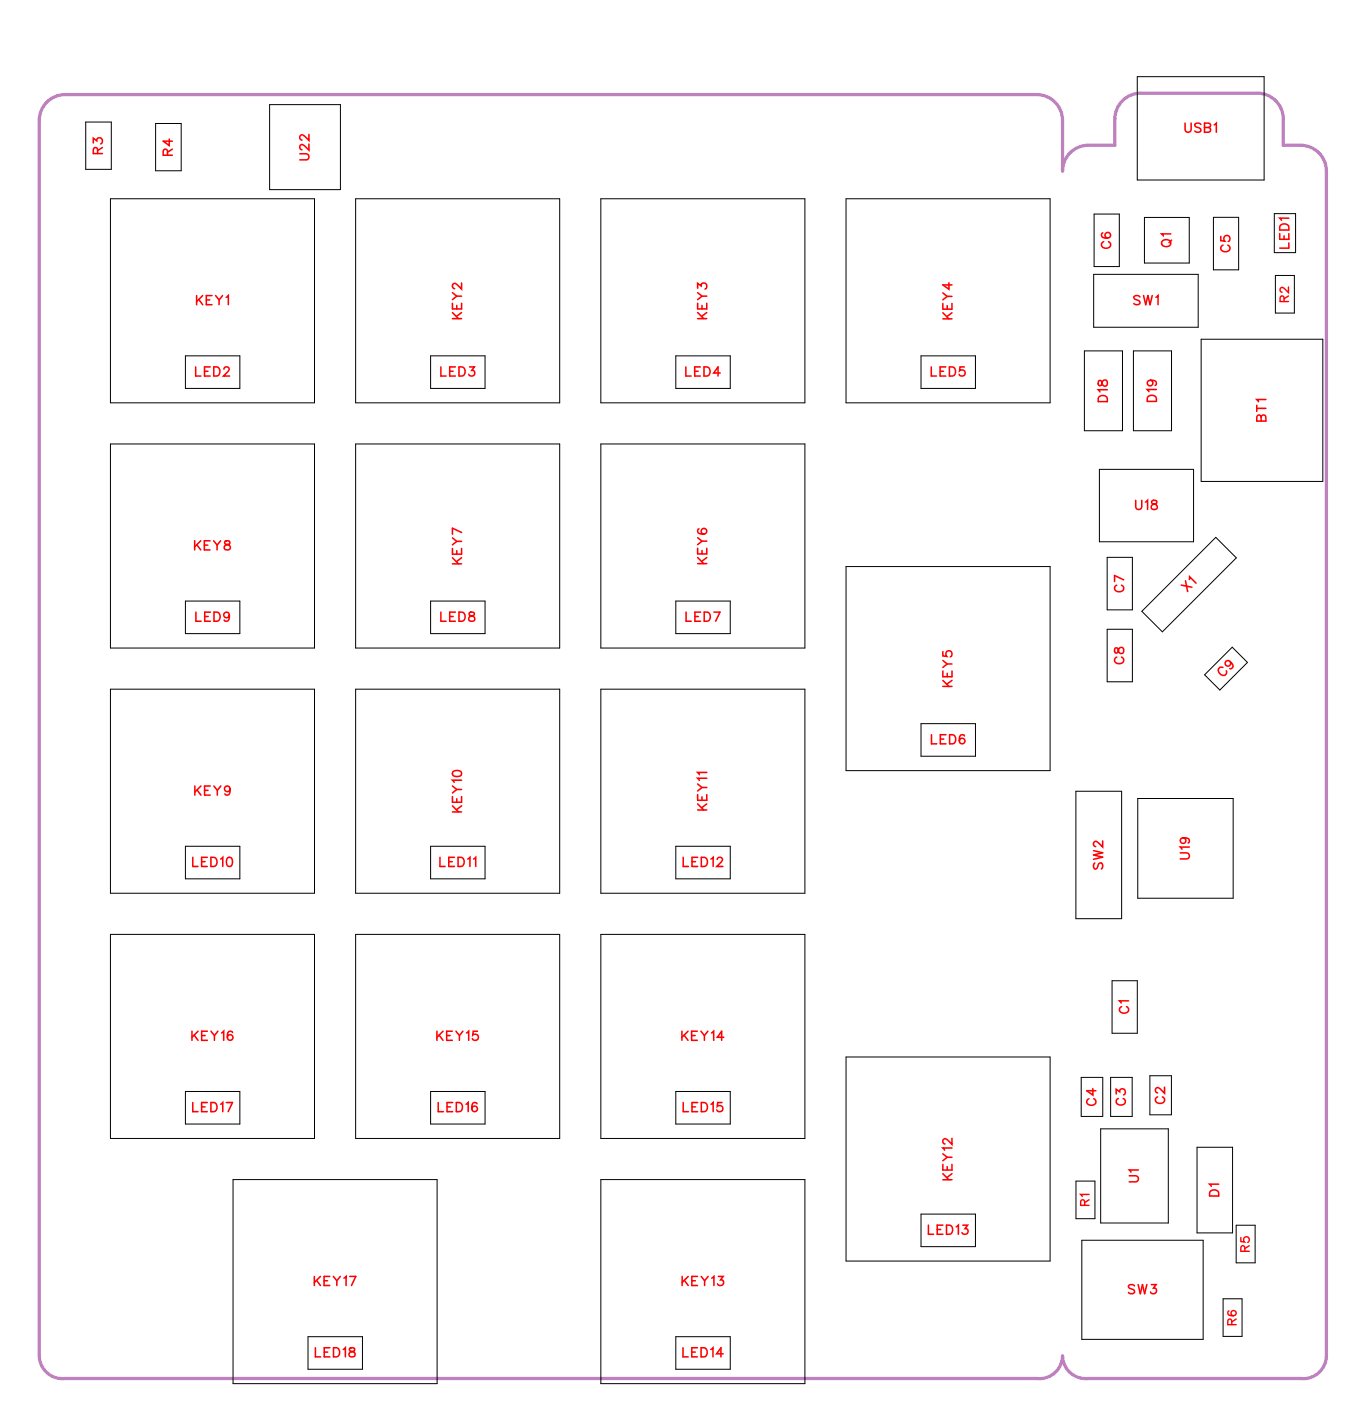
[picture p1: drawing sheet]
<svg xmlns="http://www.w3.org/2000/svg" width="105mm" height="109mm" viewBox="0 0 105 109" stroke-linecap="round" stroke-linejoin="round" font-family="sans-serif">
<path d="M3.6 7.9l.4-.3 .5-.2 .6-.1h75.5a2 2 0 0 1 1.9 2l.1 4a2 2 0 0 1 2-2h2v-2.1a2 2 0 0 1 2-2h9.1a2 2 0 0 1 2 2v2.1h1.4a2 2 0 0 1 1.9 2l.1 92a1.79 1.79 0 0 1-2.1 1.8h-16.4a1.8 1.8 0 0 1-2.1-1.8 1.79 1.79 0 0 1-2 1.8h-75.4a1.8 1.8 0 0 1-2-1.8v-96v-.5l.2-.5z" fill="none" stroke="#bf80bf" stroke-width=".25"/>
<g fill="none" stroke="#000" stroke-width=".08">
<path d="M6.7 9.5h1.9v3.7h-1.9zM8.6 15.4h15.8v15.9h-15.8zM12.1 9.6h2v3.7h-2zM20.9 8.1h5.5v6.6h-5.5zM27.6 15.4h15.9v15.9h-15.9zM46.7 15.4h15.8v15.9h-15.8zM65.7 15.4h15.9v15.9h-15.9zM85 16.6h2v4.1h-2zM88.4 6h9.8v8h-9.8zM88.9 16.9h3.5v3.5h-3.5zM94.3 16.9h1.9v4.1h-1.9zM99 16.6h1.7v3h-1.7z"/>
<path d="M8.6 34.5h15.8v15.8h-15.8zM14.4 27.6h4.2v2.6h-4.2zM27.6 34.5h15.9v15.8h-15.9zM33.5 27.6h4.2v2.6h-4.2zM46.7 34.5h15.8v15.8h-15.8zM52.5 27.6h4.2v2.6h-4.2zM71.6 27.6h4.2v2.6h-4.2zM84.2 27.3h3v6.2h-3zM85 21.3h8.1v4.1h-8.1zM85.4 36.5h7.3v5.6h-7.3zM88.1 27.3h2.9v6.2h-2.9zM93.3 26.4h9.5v11h-9.5z"/>
<path d="M99.1 21.4h1.5v2.9h-1.5zM8.6 53.5h15.8v15.9h-15.8zM14.4 46.7h4.2v2.5h-4.2zM27.6 53.5h15.9v15.9h-15.9zM33.5 46.7h4.2v2.5h-4.2zM46.7 53.5h15.8v15.9h-15.8zM52.5 46.7h4.2v2.5h-4.2zM65.7 44h15.9v15.9h-15.9zM71.6 56.2h4.2v2.6h-4.2zM86 48.9h2v4.1h-2zM86 43.3h2v4.1h-2zM88.7 47.5l5.8-5.8 1.6 1.6-5.8 5.8z"/>
<path d="M95.7 50.3l1.2 1.2-2.1 2.1-1.2-1.2zM8.6 72.6h15.8v15.8h-15.8zM14.4 65.7h4.2v2.6h-4.2zM27.6 72.6h15.9v15.8h-15.9zM33.5 65.7h4.2v2.6h-4.2zM46.7 72.6h15.8v15.8h-15.8zM52.5 65.7h4.2v2.6h-4.2zM83.6 61.5h3.5v9.9h-3.5zM86.4 76.2h2v4.1h-2zM88.4 62h7.4v7.8h-7.4zM14.4 84.8h4.2v2.5h-4.2zM18.1 91.6h15.9v15.9h-15.9z"/>
<path d="M33.5 84.8h4.2v2.5h-4.2zM46.7 91.6h15.8v15.9h-15.8zM52.5 84.8h4.2v2.5h-4.2zM65.7 82.1h15.9v15.9h-15.9zM71.6 94.3h4.2v2.6h-4.2zM83.6 91.8h1.5v2.9h-1.5zM84 83.7h1.7v3h-1.7zM84 96.4h9.5v7.7h-9.5zM85.5 87.7h5.3v7.3h-5.3zM86.3 83.7h1.7v3h-1.7zM89.3 83.6h1.7v3h-1.7zM93 89.1h2.8v6.7h-2.8z"/>
<path d="M96 95.2h1.5v2.9h-1.5zM23.9 103.8h4.3v2.6h-4.3zM52.5 103.8h4.2v2.6h-4.2zM95 100.9h1.5v2.9h-1.5z"/>
</g>
<g fill="none" stroke="#f00" stroke-width=".12">
<path d="M7.2 11.1v-.4l.3 .2a.24 .24 0 0 1 .4-.1 .24 .24 0 0 1-.1 .4M7.6 11.9v-.4h-.2l-.2 .1v.3h.8M8 11.5l-.4 .2M13 12.1v-.4l-.2-.1-.1 .2v.3h.7M13.2 10.8v.5l-.5-.3h.7M13.4 11.6l-.4 .2M23.3 11.9h.5l.2 .3-.1 .2h-.6M24 11.2v.5l-.3-.4-.3-.1-.1 .2v.1l.2 .1M24 10.4v.5l-.3-.3-.3-.1-.1 .1v.1l.2 .2M85.7 18.1h-.1a.35 .35 0 0 0 .3 .4 .35 .35 0 0 0 .4-.2 .22 .22 0 0 0-.2-.2 .22 .22 0 0 0-.3 .2 .22 .22 0 0 0 .2 .2M85.7 18.8a.26 .26 0 0 0-.1 .3 .26 .26 0 0 0 .2 .2h.2a.26 .26 0 0 0 .3-.2 .26 .26 0 0 0-.2-.3M90.3 18.7a.35 .35 0 0 1 .5-.1 .35 .35 0 0 1 .1 .4 .33 .33 0 0 1-.4 .2 .33 .33 0 0 1-.2-.5z"/>
<path d="M91 18.2h-.8l.2 .1M91 18.7l-.2 .2M92.1 9.6v.5l.2 .2 .2-.1v-.6M93.3 9.7l-.2-.1-.3 .1 .1 .1 .4 .2v.2l-.2 .1-.3-.1M93.6 9.9l.4 .1 .1 .1-.2 .2h-.3v-.7h.4v.2l-.1 .1M94.3 9.7l.2-.1v.7M94.8 18.4v.3h.4a.25 .25 0 0 1-.1-.3 .25 .25 0 0 1 .4 0 .25 .25 0 0 1-.1 .4M95 19a.26 .26 0 0 0-.2 .3 .26 .26 0 0 0 .3 .3h.2a.26 .26 0 0 0 .3-.3 .26 .26 0 0 0-.2-.3M99.4 18.2v.4h.7v-.4M99.5 17.5a.39 .39 0 0 1 .6 .1v.3h-.7zM99.8 18.3v.3M100.1 16.9h-.7l.2 .2"/>
<path d="M100.1 18.9v.4h-.7M15.2 28.5v.7h.4M15.3 23v.7M15.4 23.3l.3 .4M15.7 23l-.4 .4M15.9 28.8h.3M16 23.3h.3M16.3 28.5h-.4v.7h.4M16.5 23h-.5v.7h.5M16.6 28.5h.2a.38 .38 0 0 1 .3 .4 .38 .38 0 0 1-.3 .3h-.2zM16.8 23l.2 .3v.4M17.3 23l-.3 .3"/>
<path d="M17.4 28.7l.1-.2h.2l.1 .1-.1 .3-.3 .3h.4M17.6 23.1l.1-.1v.7M34.3 28.5v.7h.4M34.9 28.8h.3M35.2 24.8h.7M35.2 24.3l.4 .5M35.2 23.6v.4h.7v-.4M35.2 22.7l.3 .3M35.4 28.5h-.5v.7h.5M35.5 23.7v.3M35.7 28.5h.2a.38 .38 0 0 1 .2 .4 .38 .38 0 0 1-.2 .3h-.2zM35.9 23h-.4l-.3 .3"/>
<path d="M35.9 22v.5l-.4-.4-.2-.1-.1 .2v.1l.1 .1M35.9 24.3l-.4 .3M36.5 28.5h.4l-.2 .3a.24 .24 0 0 1 .1 .4 .24 .24 0 0 1-.4-.1M53.3 28.5v.7h.4M54 28.8h.2M54.2 22.4v-.4l.3 .2a.24 .24 0 0 1 .4-.2 .25 .25 0 0 1-.1 .5M54.2 24.8h.7M54.2 23.6v.4h.7v-.4M54.2 24.3l.5 .5M54.2 22.7l.3 .3M54.4 28.5h-.4v.7h.4M54.5 23.7v.3"/>
<path d="M54.7 28.5h.2a.38 .38 0 0 1 .3 .4 .38 .38 0 0 1-.3 .3h-.2zM54.9 23h-.4l-.3 .3M54.9 24.3l-.4 .3M56 29h-.6l.4-.5v.7M72.4 28.5v.7h.4M73 28.8h.3M73.3 24.8h.7M73.3 24.3l.4 .5M73.3 23.6v.4h.7v-.4M73.3 22.8l.3 .2M73.5 28.5h-.5v.7h.5M73.6 23.7v.3"/>
<path d="M73.7 22v.5l-.4-.4h.7M73.8 28.5h.2a.38 .38 0 0 1 .2 .4 .38 .38 0 0 1-.2 .3h-.2zM74 23h-.4l-.3 .3M74 24.3l-.4 .3M74.9 28.5h-.3l-.1 .3a.25 .25 0 0 1 .4 0 .25 .25 0 0 1 0 .4 .25 .25 0 0 1-.4-.1M85.4 29.6v.3l.1 .1 .3-.5a.24 .24 0 0 1 .2 .3 .24 .24 0 0 1-.2 .2l-.1-.1-.1-.3zM85.4 30.8l.2-.1 .3 .1 .1 .4h-.7zM86 30.3h-.7l.2 .1M88.2 38.9v.5l.2 .2 .3-.1v-.6M88.6 23.1l-.2-.1-.3 .1 .1 .1 .4 .3v.1l-.2 .1-.3-.1M88.8 23l.2 .7 .2-.7 .2 .7 .1-.7M89 39l.2-.1v.7"/>
<path d="M89.2 30.8l.2-.1 .3 .1 .1 .4h-.7zM89.4 29.5a.22 .22 0 0 1 .2 .3 .22 .22 0 0 1-.4 .1 .22 .22 0 0 1 0-.3l.2-.1a.34 .34 0 0 1 .4 .3l-.1 .1M89.5 38.9v.2l.3 .1 .1 .1a.24 .24 0 0 1-.2 .3 .24 .24 0 0 1-.3-.3l.5-.3-.1-.1zM89.8 23.1l.2-.1v.7M89.8 30.3h-.7l.2 .1M97.6 31.7h.7M97.6 31.5v.5M98 32.4l-.2-.2-.1 .1-.1 .4h.7v-.3l-.1-.2-.2 .1v.4M98.3 31h-.7l.2 .2M15.1 42v.7M15.2 47.6v.7h.4M15.3 42.3l.3 .4"/>
<path d="M15.6 42l-.5 .5M15.9 42.4h.2M15.9 47.9h.3M16.3 42h-.4v.7h.4M16.3 47.6h-.4v.7h.4M16.6 42l.3 .4v.3M16.6 47.6h.3a.38 .38 0 0 1 .2 .3 .38 .38 0 0 1-.2 .4h-.3zM17.1 42l-.2 .4M17.5 42v.2l.3 .2 .1 .1a.24 .24 0 0 1-.2 .2 .24 .24 0 0 1-.3-.2l.5-.3-.1-.2zM17.8 47.8a.22 .22 0 0 1-.3 .2 .22 .22 0 0 1-.1-.4 .22 .22 0 0 1 .4 .1v.1a.34 .34 0 0 1-.3 .5l-.1-.1M34.3 47.6v.7h.4M34.9 47.9h.3"/>
<path d="M35.2 42.6v.4h.7v-.4M35.2 43.8h.7M35.2 43.3l.4 .5M35.2 41.8l.3 .3M35.2 60l.3-.1a.3 .3 0 0 1 .4 .2 .38 .38 0 0 1-.4 .2 .38 .38 0 0 1-.3-.2zM35.4 47.6h-.5v.7h.5M35.5 42.8v.2M35.7 47.6h.2a.38 .38 0 0 1 .2 .3 .38 .38 0 0 1-.2 .4h-.2zM35.9 42.1h-.4l-.3 .2M35.9 41.4l-.7-.4v.5M35.9 43.3l-.4 .3M36.5 47.6v.2l.3 .1 .1 .1a.24 .24 0 0 1-.2 .3 .24 .24 0 0 1-.3-.3l.5-.3-.1-.1z"/>
<path d="M53.3 47.6v.7h.4M54 47.9h.3M54.2 43.8h.7M54.2 42.6v.4h.7v-.4M54.2 43.3l.5 .5M54.2 41.8l.3 .2M54.3 41.1h-.1a.35 .35 0 0 0 .3 .4 .35 .35 0 0 0 .4-.2 .22 .22 0 0 0-.2-.2 .22 .22 0 0 0-.2 .2 .22 .22 0 0 0 .2 .2M54.4 47.6h-.4v.7h.4M54.5 42.8v.2M54.7 47.6h.2a.38 .38 0 0 1 .3 .3 .38 .38 0 0 1-.3 .4h-.2zM54.9 42h-.4l-.3 .3M54.9 43.3l-.4 .3"/>
<path d="M55.5 47.6h.4l-.3 .7M72.4 57.1v.7h.4M73.1 57.4h.2M73.3 50.6v.4h.3a.25 .25 0 0 1-.1-.4 .25 .25 0 0 1 .4 .1 .25 .25 0 0 1-.1 .3M73.3 52.1v.5h.7v-.5M73.3 53.3h.7M73.3 52.9l.4 .4M73.3 51.3l.3 .3M73.5 57.1h-.4v.7h.4M73.6 52.3v.3M73.8 57.1h.2a.38 .38 0 0 1 .3 .3 .38 .38 0 0 1-.3 .4h-.2zM74 51.6h-.4l-.3 .3"/>
<path d="M74 52.9l-.4 .3M74.9 57.2v-.1a.35 .35 0 0 0-.4 .3 .35 .35 0 0 0 .2 .4 .22 .22 0 0 0 .3-.2 .22 .22 0 0 0-.2-.2 .22 .22 0 0 0-.3 .2M86.6 50.4v.3h.2l.3-.4a.24 .24 0 0 1 .2 .2 .24 .24 0 0 1-.2 .3l-.2-.1-.1-.3zM86.8 51.1a.26 .26 0 0 0-.2 .2 .26 .26 0 0 0 .3 .3h.1a.26 .26 0 0 0 .3-.3 .26 .26 0 0 0-.2-.2M86.8 45.5a.26 .26 0 0 0-.2 .3 .26 .26 0 0 0 .3 .2h.1a.26 .26 0 0 0 .3-.2 .26 .26 0 0 0-.2-.3M87.3 45l-.7-.3v.5M91.8 45.5l.8 .1M92.1 45.1l.2 .9M92.4 45v-.2l.5 .5M95 51.9a.26 .26 0 0 0-.3 0 .26 .26 0 0 0 0 .4l.1 .1a.26 .26 0 0 0 .4 0 .26 .26 0 0 0 .1-.3M95.6 51.4a.22 .22 0 0 1-.1 .3 .22 .22 0 0 1-.3-.1 .22 .22 0 0 1 .2-.3l.2 .1a.34 .34 0 0 1 .1 .5h-.2M15 66.6v.7h.4"/>
<path d="M15.1 61.1v.7M15.3 61.4l.3 .4M15.6 61.1l-.5 .4M15.7 66.9h.2M15.9 61.4h.3M16.1 66.6h-.4v.7h.4M16.3 61.1h-.4v.7h.4M16.4 66.6h.2a.38 .38 0 0 1 .3 .4 .38 .38 0 0 1-.3 .3h-.2zM16.6 61.1l.3 .3v.4M17.1 66.7l.2-.1v.7M17.2 61.1l-.3 .3M17.7 66.6h.1a.37 .37 0 0 1 .3 .4 .37 .37 0 0 1-.3 .3 .45 .45 0 0 1-.1-.7z"/>
<path d="M17.9 61.3a.22 .22 0 0 1-.3 .2 .22 .22 0 0 1-.1-.4 .22 .22 0 0 1 .3 .1l.1 .1a.34 .34 0 0 1-.3 .5l-.1-.1M34.2 66.6v.7h.4M34.9 66.9h.2M35.2 61.9v.4h.7v-.4M35.2 63.1h.7M35.2 62.6l.4 .5M35.2 61.1l.3 .2M35.3 66.6h-.4v.7h.4M35.5 62.1v.2M35.6 66.6h.2a.38 .38 0 0 1 .3 .4 .38 .38 0 0 1-.3 .3h-.2zM35.9 61.3h-.4l-.3 .3M35.9 60.6h-.7l.1 .2"/>
<path d="M35.9 62.6l-.4 .3M36.3 66.7l.2-.1v.7M36.8 66.7l.2-.1v.7M53.1 66.6v.7h.4M53.8 66.9h.2M54.2 61.7v.5h.7v-.5M54.2 62.9h.7M54.2 62.5l.5 .4M54.2 60.9l.3 .3M54.2 66.6h-.4v.7h.4M54.5 66.6h.2a.38 .38 0 0 1 .3 .4 .38 .38 0 0 1-.3 .3h-.2zM54.5 61.9v.3"/>
<path d="M54.9 61.2h-.4l-.3 .3M54.9 60.5h-.7l.1 .1M54.9 60h-.7l.1 .2M54.9 62.5l-.4 .3M55.2 66.7l.2-.1v.7M55.7 66.8l.2-.2h.1l.1 .1-.1 .3-.3 .3h.5M85 66.1l.7 .2-.7 .1 .7 .2-.7 .2M85.1 67l-.1 .2 .1 .3 .1-.1 .2-.3 .2-.1 .1 .2-.1 .3M85.7 65.3v.5l-.4-.3-.2-.1-.1 .1v.1l.1 .2M87.1 78.2a.26 .26 0 0 0-.1 .3 .26 .26 0 0 0 .2 .2h.2a.26 .26 0 0 0 .3-.2 .26 .26 0 0 0-.2-.3M87.7 77.8h-.7l.1 .1M91.7 66.3h.5l.2 .2-.1 .2h-.6"/>
<path d="M91.9 65.1a.22 .22 0 0 1 .2 .3 .22 .22 0 0 1-.3 .1 .22 .22 0 0 1 0-.4h.1a.34 .34 0 0 1 .5 .3l-.1 .1M92.4 65.8h-.7l.1 .2M14.9 80.1v.7M15 85.7v.7h.4M15.1 80.4l.3 .4M15.4 80.1l-.5 .5M15.7 86h.2M15.7 80.5h.2M16.1 85.7h-.4v.7h.4M16.1 80.1h-.4v.7h.4M16.4 85.7h.2a.38 .38 0 0 1 .3 .3 .38 .38 0 0 1-.3 .4h-.2zM16.4 80.1l.3 .4v.3"/>
<path d="M16.9 80.1l-.2 .4M17.1 85.8l.2-.1v.7M17.2 80.2l.2-.1v.7M17.6 85.7h.5l-.4 .7M18.1 80.2l-.1-.1a.35 .35 0 0 0-.4 .3 .35 .35 0 0 0 .3 .4 .22 .22 0 0 0 .2-.2 .22 .22 0 0 0-.2-.2 .22 .22 0 0 0-.2 .2M24.4 99.2v.7M24.6 99.5l.3 .4M24.9 99.2l-.5 .4M25.2 99.5h.2M25.6 99.2h-.4v.7h.4M25.9 99.2l.3 .3v.4M26.4 99.2l-.2 .3"/>
<path d="M26.7 99.3l.2-.1v.7M27.2 99.2h.4l-.3 .7M33.9 80.1v.7M34 85.7v.7h.4M34.1 80.4l.3 .4M34.4 80.1l-.5 .5M34.7 80.5h.3M34.7 86h.3M35.1 80.1h-.4v.7h.4M35.2 85.7h-.5v.7h.5M35.4 80.1l.3 .4v.3M35.5 85.7h.2a.38 .38 0 0 1 .2 .3 .38 .38 0 0 1-.2 .4h-.2z"/>
<path d="M36 80.1l-.3 .4M36.2 85.8l.2-.1v.7M36.2 80.2l.2-.1v.7M37.1 85.8l-.1-.1a.35 .35 0 0 0-.4 .2 .35 .35 0 0 0 .3 .5 .22 .22 0 0 0 .2-.2 .22 .22 0 0 0-.2-.3 .22 .22 0 0 0-.2 .2M37.1 80.1h-.3l-.1 .3a.25 .25 0 0 1 .4 0 .25 .25 0 0 1 0 .4 .25 .25 0 0 1-.4-.1M53 80.1v.7M53 99.2v.7M53.1 85.7v.7h.4M53.1 80.4l.4 .4M53.2 99.5l.3 .4M53.5 80.1l-.5 .5M53.5 99.2l-.5 .4"/>
<path d="M53.7 80.5h.3M53.8 99.5h.2M53.8 86h.2M54.2 80.1h-.5v.7h.5M54.2 99.2h-.4v.7h.4M54.2 85.7h-.4v.7h.4M54.5 80.1l.2 .4v.3M54.5 99.2l.2 .3v.4M54.5 85.7h.2a.38 .38 0 0 1 .3 .3 .38 .38 0 0 1-.3 .4h-.2zM55 80.1l-.3 .4M55 99.2l-.3 .3M55.2 85.8l.2-.1v.7"/>
<path d="M55.3 80.2l.1-.1v.7M55.3 99.3l.2-.1v.7M55.8 99.2h.4l-.2 .2a.24 .24 0 0 1 .2 .4 .25 .25 0 0 1-.5-.1M56.1 85.7h-.3l-.1 .3a.25 .25 0 0 1 .4 0 .25 .25 0 0 1 0 .3 .25 .25 0 0 1-.4-.1M56.2 80.6h-.5l.4-.5v.7M72.1 95.2v.7h.4M72.8 95.5h.3M73.3 90.5v.4h.7v-.4M73.3 91.7h.7M73.3 91.2l.4 .5M73.3 89.6l.3 .3M73.3 95.2h-.5v.7h.5"/>
<path d="M73.5 95.2h.3a.38 .38 0 0 1 .2 .3 .38 .38 0 0 1-.2 .4h-.3zM73.6 90.6v.3M74 89.9h-.4l-.3 .3M74 89.2h-.7l.1 .2M74 88.4v.5l-.4-.3-.2-.1-.1 .1v.1l.1 .2M74 91.2l-.4 .3M74.3 95.3l.2-.1v.7M74.8 95.2h.4l-.2 .3a.24 .24 0 0 1 .2 .3 .25 .25 0 0 1-.5 0M84.6 85.4a.26 .26 0 0 0-.2 .3 .26 .26 0 0 0 .3 .2h.2a.26 .26 0 0 0 .2-.2 .26 .26 0 0 0-.1-.3M84.9 84.6v.5l-.5-.4h.7M86.7 85v-.4l.3 .2a.24 .24 0 0 1 .4-.2 .25 .25 0 0 1-.1 .5M86.9 85.3a.26 .26 0 0 0-.2 .3 .26 .26 0 0 0 .3 .2h.2a.26 .26 0 0 0 .2-.2 .26 .26 0 0 0-.1-.3"/>
<path d="M87.7 91.3h.5l.2 .2-.1 .3h-.6M88.1 99.9l-.1-.1-.3 .1v.2l.4 .2v.1l-.1 .1-.3-.1M88.4 99.8l.2 .7 .2-.7 .1 .7 .2-.7M88.4 90.9h-.7l.2 .2M89.5 99.8h.3l-.2 .3a.24 .24 0 0 1 .2 .4 .24 .24 0 0 1-.4-.1M89.9 85.2a.26 .26 0 0 0-.1 .3 .26 .26 0 0 0 .2 .2h.2a.26 .26 0 0 0 .3-.2 .26 .26 0 0 0-.2-.3M90.5 84.5v.4l-.4-.3-.2-.1-.1 .1v.2l.1 .1M94.1 92.5l.1-.1 .4 .1 .1 .4h-.7zM94.7 92h-.7l.1 .2M24.5 104.7v.7h.4M25.2 105h.3M25.6 104.7h-.4v.7h.4"/>
<path d="M25.9 104.7h.2a.38 .38 0 0 1 .3 .4 .38 .38 0 0 1-.3 .3h-.2zM26.7 104.8l.1-.1v.7M27.2 104.7v.2l.3 .1 .1 .2a.24 .24 0 0 1-.2 .2 .24 .24 0 0 1-.3-.2l.5-.3-.1-.2zM53.1 104.7v.7h.4M53.7 105h.3M54.2 104.7h-.5v.7h.5M54.5 104.7h.2a.38 .38 0 0 1 .3 .4 .38 .38 0 0 1-.3 .3h-.2zM55.2 104.8l.2-.1v.7M56.2 105.2h-.5l.3-.5v.7"/>
</g>
<path d="M99.8 23.4l-.1-.3-.2-.1v.4h.6M100.1 22.3v.4l-.5-.4-.1 .3 .1 .1M100.1 23l-.3 .2M84.3 93.6l-.1-.3-.2-.1v.4h.6M84.6 92.8h-.6l.1 .1M84.6 93.2l-.3 .2M96.4 96.1v.4h.3a.23 .23 0 0 1 0-.4 .23 .23 0 0 1 .3 .1 .23 .23 0 0 1-.1 .3M96.7 97.2v-.4h-.2l-.1 .4h.7M97.1 96.8l-.4 .2M95.5 101.8l-.1 .1a.32 .32 0 0 0 .3 .4 .32 .32 0 0 0 .3-.3 .2 .2 0 0 0-.1-.2 .2 .2 0 0 0-.3 .2 .2 .2 0 0 0 .2 .2M95.7 102.9v-.4h-.3v.4h.6M96 102.5l-.3 .2" fill="none" stroke="#f00" stroke-width=".11"/>
<g font-size="1.2" fill="#fff">
<text x="8.3" y="12" transform="rotate(-90 8.3 12)">R3</text>
<text x="92" y="10.6">USB1</text>
<text x="13.7" y="12.1" transform="rotate(-90 13.7 12.1)">R4</text>
<text x="24.3" y="12.5" transform="rotate(-90 24.3 12.5)">U22</text>
<text x="15.2" y="24">KEY1</text>
<text x="86.6" y="19.3" transform="rotate(-90 86.6 19.3)">C6</text>
<text x="88" y="24">SW1</text>
<text x="91.3" y="19.2" transform="rotate(-90 91.3 19.2)">Q1</text>
<text x="95.9" y="19.6" transform="rotate(-90 95.9 19.6)">C5</text>
<text x="100.4" y="19.3" transform="rotate(-90 100.4 19.3)">LED1</text>
<text x="15.1" y="29.5">LED2</text>
<text x="34.2" y="29.5">LED3</text>
<text x="36.2" y="24.8" transform="rotate(-90 36.2 24.8)">KEY2</text>
<text x="53.2" y="29.5">LED4</text>
<text x="55.2" y="24.8" transform="rotate(-90 55.2 24.8)">KEY3</text>
<text x="72.3" y="29.5">LED5</text>
<text x="74.3" y="24.8" transform="rotate(-90 74.3 24.8)">KEY4</text>
<text x="86.3" y="31.3" transform="rotate(-90 86.3 31.3)">D18</text>
<text x="90.1" y="31.2" transform="rotate(-90 90.1 31.2)">D19</text>
<text x="98.6" y="32.8" transform="rotate(-90 98.6 32.8)">BT1</text>
<text x="88.2" y="39.9">U18</text>
<text x="15.1" y="43">KEY8</text>
<text x="36.2" y="43.9" transform="rotate(-90 36.2 43.9)">KEY7</text>
<text x="55.2" y="43.9" transform="rotate(-90 55.2 43.9)">KEY6</text>
<text x="87.6" y="46" transform="rotate(-90 87.6 46)">C7</text>
<text x="92.4" y="46.2" transform="rotate(-45 92.4 46.2)">X1</text>
<text x="15.2" y="48.6">LED9</text>
<text x="34.2" y="48.6">LED8</text>
<text x="53.2" y="48.6">LED7</text>
<text x="74.3" y="53.4" transform="rotate(-90 74.3 53.4)">KEY5</text>
<text x="87.6" y="51.6" transform="rotate(-90 87.6 51.6)">C8</text>
<text x="95.2" y="52.8" transform="rotate(-45 95.2 52.8)">C9</text>
<text x="72.3" y="58.1">LED6</text>
<text x="15.1" y="62.1">KEY9</text>
<text x="36.2" y="63.1" transform="rotate(-90 36.2 63.1)">KEY10</text>
<text x="55.2" y="63" transform="rotate(-90 55.2 63)">KEY11</text>
<text x="14.9" y="67.6">LED10</text>
<text x="34.1" y="67.6">LED11</text>
<text x="53" y="67.6">LED12</text>
<text x="86" y="67.6" transform="rotate(-90 86 67.6)">SW2</text>
<text x="92.7" y="66.8" transform="rotate(-90 92.7 66.8)">U19</text>
<text x="14.9" y="81.1">KEY16</text>
<text x="33.9" y="81.1">KEY15</text>
<text x="52.9" y="81.1">KEY14</text>
<text x="88" y="78.8" transform="rotate(-90 88 78.8)">C1</text>
<text x="14.9" y="86.7">LED17</text>
<text x="34" y="86.7">LED16</text>
<text x="53" y="86.7">LED15</text>
<text x="85.4" y="85.9" transform="rotate(-90 85.4 85.9)">C4</text>
<text x="87.7" y="85.9" transform="rotate(-90 87.7 85.9)">C3</text>
<text x="90.8" y="85.8" transform="rotate(-90 90.8 85.8)">C2</text>
<text x="74.3" y="91.7" transform="rotate(-90 74.3 91.7)">KEY12</text>
<text x="88.7" y="91.9" transform="rotate(-90 88.7 91.9)">U1</text>
<text x="95" y="93" transform="rotate(-90 95 93)">D1</text>
<text x="24.4" y="100.2">KEY17</text>
<text x="52.9" y="100.2">KEY13</text>
<text x="72.1" y="96.2">LED13</text>
<text x="87.6" y="100.8">SW3</text>
<text x="24.4" y="105.7">LED18</text>
<text x="53" y="105.7">LED14</text>
</g>
<g font-size="1.1" fill="#fff">
<text x="100.4" y="23.5" transform="rotate(-90 100.4 23.5)">R2</text>
<text x="84.9" y="93.7" transform="rotate(-90 84.9 93.7)">R1</text>
<text x="97.3" y="97.3" transform="rotate(-90 97.3 97.3)">R5</text>
<text x="96.3" y="103" transform="rotate(-90 96.3 103)">R6</text>
</g>
</svg>
